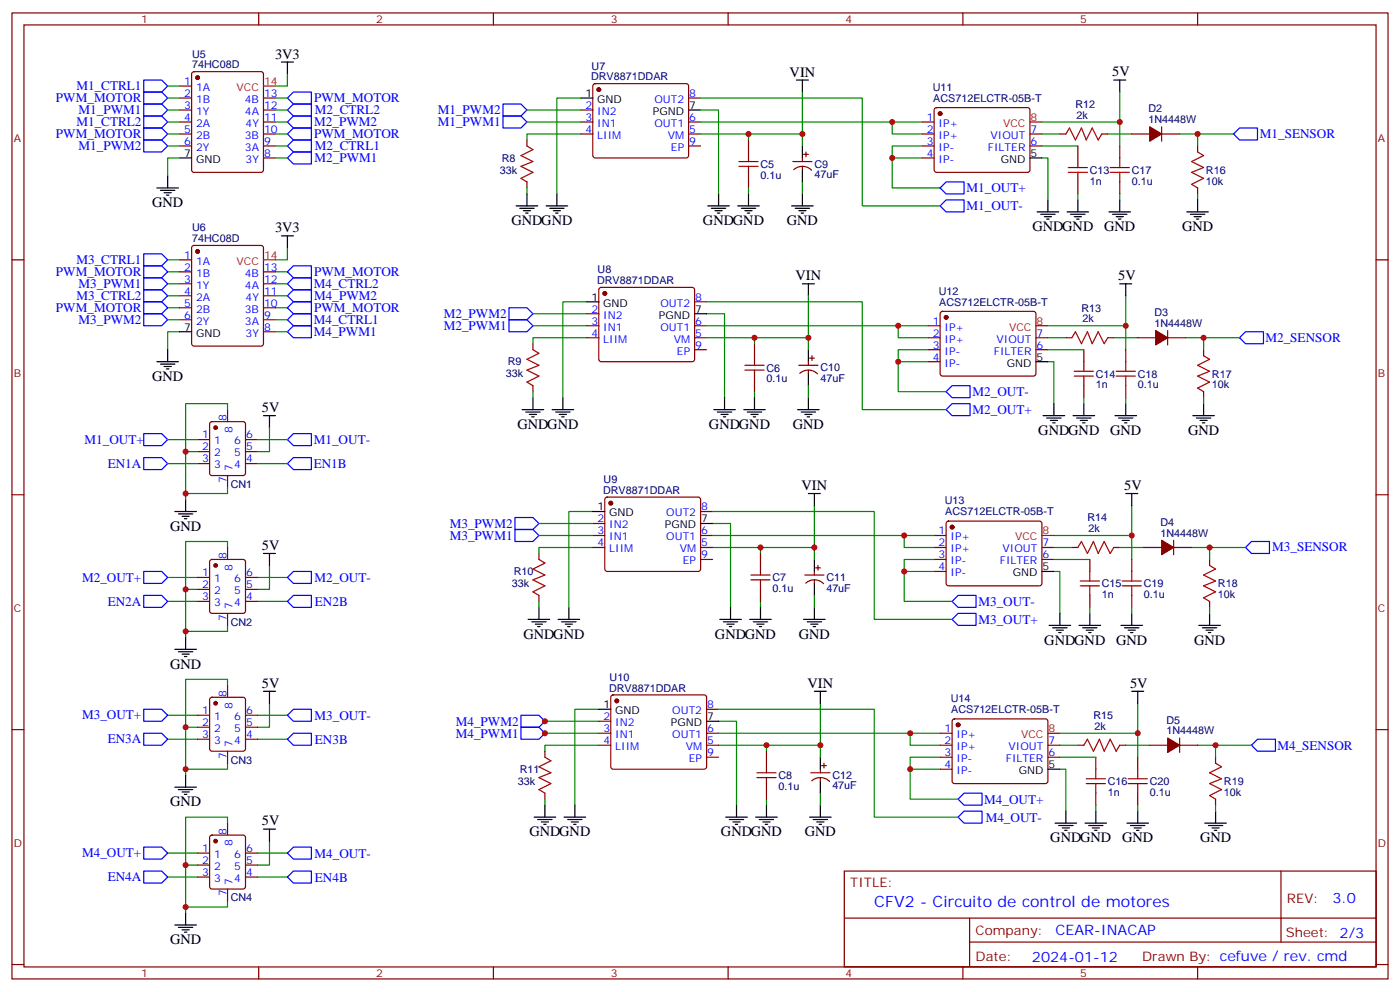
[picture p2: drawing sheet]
<svg xmlns="http://www.w3.org/2000/svg" width="412mm" height="292mm" viewBox="0 0 412 292" stroke-linecap="round" stroke-linejoin="round" font-family="sans-serif">
<g fill="none" stroke="#870000" stroke-width=".35">
<path d="M3.5 3.8h405.4v284.3h-405.4zM7.1 7.3h398.2v277.3h-398.2zM76.2 3.8v3.5M145.3 3.8v3.5M214.5 3.8v3.5M283.6 3.8v3.5M352.8 3.8v3.5M52.9 39.4h3.5M52.9 35.9h3.5M52.9 32.4h3.5M52.9 28.9h3.5M52.9 25.3h3.5"/>
<path d="M56.7 21.3l.4-.2h19.8l.5 .2 .2 .5v28.2l-.2 .5-.5 .2h-19.8l-.4-.2-.3-.5v-28.2zM77.6 39.4h3.5M77.6 35.9h3.5M77.6 32.4h3.5M77.6 28.9h3.5M171.1 39.4h3.5M171.1 35.9h3.5M171.1 32.4h3.5M174.9 24.8l.4-.2h26.8l.5 .2 .2 .5v20.5l-.2 .5-.5 .2h-26.8l-.5-.2-.2-.5v-20.5zM202.8 39.4h3.6M202.8 35.9h3.6M202.8 28.9h3.6"/>
<path d="M271.6 39.4h3.6M271.6 35.9h3.6M275.4 31.9l.5-.2h27.1l.4 .7-.1 17.9-.6 .4h-27.1l-.4-.7v-17.6zM303.4 39.4h3.5M312.2 39.4h1.8M324.6 39.4h1.7M333.4 39.4h5.3M342.2 39.4h5.3M342.2 37.3v4.3M52.9 43h3.5M77.6 43h3.5M77.6 46.5h3.5"/>
<path d="M155.2 41.2v1.8M155.2 53.6v1.7M202.8 43h3.6M220.5 41.2v3.5M220.5 51.8v3.5M233.5 47.6h5.7M233.8 49.9a3.8 3.8 0 0 1 5.3 .2M236.4 46.5v1.1M236.4 49v1M236.7 45.4h1.4M237.4 44.7v1.4M271.6 43h3.6"/>
<path d="M271.6 46.5h3.6M303.4 43h3.5M317.5 43v3.5M317.5 53.6v3.5M329.8 43v3.5M329.8 53.6v3.5M352.8 43v1.7M352.8 55.3v1.8M3.5 76.5h3.6M52.9 76.5h3.5M56.7 72.5l.4-.3h19.8l.5 .3 .2 .5v28.2l-.2 .5-.5 .2h-19.8l-.4-.3-.3-.4v-28.2zM405.3 76.5h3.6"/>
<path d="M52.9 80h3.5M52.9 83.5h3.5M52.9 87.1h3.5M52.9 90.6h3.5M52.9 94.1h3.5M77.6 80h3.5M77.6 83.5h3.5M77.6 87.1h3.5M77.6 90.6h3.5M77.6 94.1h3.5M77.6 97.6h3.5M172.9 92.4h3.5"/>
<path d="M172.9 95.9h3.5M172.9 99.4h3.5M176.6 84.8l.5-.2h26.8l.5 .2 .2 .5v20.5l-.2 .5-.5 .2h-26.8l-.5-.3-.2-.4v-20.5zM204.6 95.9h3.5M204.6 99.4h3.5M204.6 88.8h3.5M273.4 95.9h3.5M273.4 99.4h3.5M277.2 91.9l.4-.2h27.1l.5 .7-.1 17.9-.7 .4-27-.1-.5-.6v-17.6zM305.2 99.4h3.5M314 99.4h1.7M326.3 99.4h1.8"/>
<path d="M335.1 99.4h5.3M344 99.4h5.2M344 97.3v4.2M157 101.2v1.7M157 113.5v1.8M204.6 102.9h3.5M222.2 101.2v3.5M222.2 111.8v3.5M235.3 107.5h5.6M235.6 109.9a3.8 3.8 0 0 1 5.2 .2M238.1 106.5v1M238.1 108.9v1.1"/>
<path d="M238.5 105.4h1.4M239.2 104.7v1.4M273.4 102.9h3.5M273.4 106.5h3.5M305.2 102.9h3.5M319.3 102.9v3.6M319.3 113.5v3.6M331.6 102.9v3.6M331.6 113.5v3.6M354.5 102.9v1.8M354.5 115.3v1.8M58.2 129.4h3.5"/>
<path d="M58.2 132.9h3.5M58.2 136.5h3.5M62 124.3l.4-.2h9.2l.7 .4v14.8l-.4 .6-9.5 .1-.6-.5-.1-14.7zM67 120.6v3.5M67 140v3.5M72.3 129.4h3.5M72.3 132.9h3.5M72.3 136.5h3.5M3.5 145.6h3.6M174.6 154.1h3.6M174.6 157.6h3.6M178.4 146.5l.5-.2h26.8l.5 .2 .2 .5v20.5l-.3 .5-.4 .2h-26.8l-.5-.2-.2-.5v-20.5z"/>
<path d="M206.4 157.6h3.5M206.4 150.6h3.5M275.2 157.6h3.5M278.9 153.6l.5-.2h27.1l.4 .7v17.9l-.7 .4h-27.1l-.4-.7v-17.6zM345.7 159v4.3M405.3 145.6h3.6M58.2 170h3.5M58.2 173.5h3.5M58.2 177h3.5M62 164.9l.4-.2h9.2l.7 .4v14.7l-.4 .7-9.5 .1-.6-.5-.1-14.7zM67 161.1v3.6M72.3 170h3.5"/>
<path d="M72.3 173.5h3.5M72.3 177h3.5M158.7 162.9v1.8M158.7 175.3v1.7M174.6 161.1h3.6M206.4 161.1h3.5M206.4 164.7h3.5M224 162.9v3.5M224 173.5v3.5M237.1 169.3h5.6M237.4 171.6a3.8 3.8 0 0 1 5.2 .2M239.9 168.2v1.1"/>
<path d="M239.9 170.7v1M240.2 167.1h1.5M240.9 166.4v1.5M275.2 161.1h3.5M275.2 164.7h3.5M275.2 168.2h3.5M306.9 161.1h3.5M306.9 164.7h3.5M315.7 161.1h1.8M321 164.7v3.5M321 175.3v3.5M328.1 161.1h1.7"/>
<path d="M333.4 164.7v3.5M333.4 175.3v3.5M336.9 161.1h5.3M345.7 161.1h5.3M356.3 164.7v1.7M356.3 177v1.8M67 180.6v3.5M3.5 214.8h3.6M58.2 210.5h3.5M58.2 214.1h3.5M58.2 217.6h3.5M62 205.5l.4-.3h9.2l.7 .5v14.7l-.4 .7h-9.5l-.6-.4-.1-14.7z"/>
<path d="M67 201.7v3.5M72.3 210.5h3.5M72.3 214.1h3.5M72.3 217.6h3.5M176.4 212.3h3.5M176.4 215.8h3.5M176.4 219.4h3.5M180.2 204.7l.4-.2h26.8l.5 .2 .2 .5v20.5l-.2 .5-.5 .2h-26.8l-.5-.2-.2-.5v-20.5zM208.1 215.8h3.6M208.1 219.4h3.6M208.1 208.8h3.6M276.9 215.8h3.6"/>
<path d="M276.9 219.4h3.6M280.7 211.8l.5-.2 27 .1 .5 .6-.1 17.9-.6 .4h-27.1l-.4-.7v-17.6zM308.7 219.4h3.5M317.5 219.4h1.8M329.8 219.4h1.8M338.7 219.4h5.3M347.5 219.4h5.3M347.5 217.2v4.3M405.3 214.8h3.6M67 221.1v3.5M160.5 221.1v1.8M160.5 233.5v1.7"/>
<path d="M208.1 222.9h3.6M225.8 221.1v3.5M225.8 231.7v3.5M238.8 227.5h5.7M239.1 229.9a3.8 3.8 0 0 1 5.3 .1M241.7 226.4v1.1M241.7 228.9v1M242 225.4h1.4M242.7 224.6v1.5M276.9 222.9h3.6M276.9 226.4h3.6M308.7 222.9h3.5"/>
<path d="M322.8 222.9v3.5M322.8 233.5v3.5M335.1 222.9v3.5M335.1 233.5v3.5M358.1 222.9v1.7M358.1 235.2v1.8M58.2 251.1h3.5M58.2 254.6h3.5M58.2 258.2h3.5M62 246l.4-.2h9.2l.7 .4v14.8l-.4 .6-9.5 .1-.6-.5-.1-14.7zM67 242.3v3.5M72.3 251.1h3.5"/>
<path d="M72.3 254.6h3.5M72.3 258.2h3.5M248.7 256.4h156.6v28.2h-156.6zM377.3 256.4v20.9M67 261.7v3.5M248.7 270.2h156.5M285.6 277.3h119.6M285.6 270.2v14.2M3.5 283.9h3.6M76.2 284.6v3.5M145.3 284.6v3.5M214.5 284.6v3.5"/>
<path d="M283.6 284.6v3.5M352.8 284.6v3.5M405.3 283.9h3.6"/>
</g>
<g fill="none" stroke="#000" stroke-width=".35">
<path d="M82.9 18.3h3.5M84.7 18.3v3.5M171.1 28.9h3.5M202.8 32.4h3.6M234.6 23.6h3.5M236.4 23.6v3.5M328.1 23.6h3.5M329.8 23.6v3.5M46.2 55.3h6.4M47.3 56h4.2M48.3 56.7h2.1M49 57.4h.7"/>
<path d="M49.4 51.8v3.5M52.9 46.5h3.5M155.2 57.1v3.5M164 57.1v3.5M211.7 57.1v3.5M220.5 57.1v3.5M236.4 43v3.5M236.4 50v3.6M236.4 57.1v3.5M303.4 46.5h3.5M308.7 58.8v3.6M317.5 58.8v3.6"/>
<path d="M329.8 58.8v3.6M352.8 58.8v3.6M82.9 69.4h3.5M84.7 69.4v3.6M152 60.6h6.4M153.1 61.3h4.2M154.2 62h2.1M154.9 62.7h.7M160.9 60.6h6.3M161.9 61.3h4.3M163 62h2.1M163.7 62.7h.7"/>
<path d="M208.5 60.6h6.3M209.5 61.3h4.3M210.6 62h2.1M211.3 62.7h.7M217.3 60.6h6.4M218.4 61.3h4.2M219.4 62h2.1M220.1 62.7h.7M233.2 60.6h6.3M234.2 61.3h4.3M235.3 62h2.1M236 62.7h.7"/>
<path d="M305.5 62.4h6.4M306.6 63.1h4.2M307.6 63.8h2.1M308.3 64.5h.7M314.3 62.4h6.4M315.4 63.1h4.2M316.4 63.8h2.2M317.1 64.5h.8M326.7 62.4h6.3M327.7 63.1h4.3M328.8 63.8h2.1M329.5 64.5h.7"/>
<path d="M349.6 62.4h6.4M350.7 63.1h4.2M351.7 63.8h2.1M352.4 64.5h.7M52.9 97.6h3.5M172.9 88.8h3.5M204.6 92.4h3.5M236.4 83.5h3.5M238.1 83.5v3.6M329.8 83.5h3.6M331.6 83.5v3.6M46.2 106.5h6.4"/>
<path d="M47.3 107.2h4.2M48.3 107.9h2.1M49 108.6h.7M49.4 102.9v3.6M157 117.1v3.5M165.8 117.1v3.5M213.4 117.1v3.5M222.2 117.1v3.5M238.1 102.9v3.6M238.1 110v3.5M238.1 117.1v3.5M305.2 106.5h3.5"/>
<path d="M310.4 118.8v3.5M319.3 118.8v3.5M331.6 118.8v3.5M354.5 118.8v3.5M77.6 122.3h3.5M79.4 122.3v3.6M153.8 120.6h6.4M154.9 121.3h4.2M155.9 122h2.1M156.6 122.7h.7M162.6 120.6h6.4M163.7 121.3h4.2"/>
<path d="M164.7 122h2.2M165.5 122.7h.7M210.3 120.6h6.3M211.3 121.3h4.2M212.4 122h2.1M213.1 122.7h.7M219.1 120.6h6.3M220.1 121.3h4.3M221.2 122h2.1M221.9 122.7h.7M234.9 120.6h6.4M236 121.3h4.2"/>
<path d="M237.1 122h2.1M237.8 122.7h.7M307.3 122.3h6.3M308.3 123h4.3M309.4 123.8h2.1M310.1 124.5h.7M316.1 122.3h6.3M317.1 123h4.3M318.2 123.8h2.1M318.9 124.5h.7M328.4 122.3h6.4M329.5 123h4.2"/>
<path d="M330.6 123.8h2.1M331.3 124.5h.7M351.4 122.3h6.3M352.4 123h4.3M353.5 123.8h2.1M354.2 124.5h.7M51.5 150.6h6.4M52.6 151.3h4.2M53.6 152h2.1M54.3 152.7h.7M54.7 147v3.6M174.6 150.6h3.6"/>
<path d="M206.4 154.1h3.5M238.1 145.3h3.6M239.9 145.3v3.5M331.6 145.3h3.5M333.4 145.3v3.5M77.6 162.9h3.5M79.4 162.9v3.5M158.7 178.8v3.5M167.6 178.8v3.5M215.2 178.8v3.5M224 178.8v3.5M239.9 164.7v3.5"/>
<path d="M239.9 171.7v3.6M239.9 178.8v3.5M306.9 168.2h3.5M51.5 191.1h6.4M52.6 191.8h4.2M53.6 192.5h2.1M54.3 193.3h.7M54.7 187.6v3.5M155.6 182.3h6.3M156.6 183h4.3M157.7 183.7h2.1M158.4 184.4h.7"/>
<path d="M164.4 182.3h6.3M165.5 183h4.2M166.5 183.7h2.1M167.2 184.4h.7M212 182.3h6.4M213.1 183h4.2M214.1 183.7h2.2M214.8 184.4h.7M220.8 182.3h6.4M221.9 183h4.2M223 183.7h2.1M223.7 184.4h.7"/>
<path d="M236.7 182.3h6.4M237.8 183h4.2M238.8 183.7h2.1M239.5 184.4h.7M309 184.1h6.4M310.1 184.8h4.2M311.1 185.5h2.2M311.9 186.2h.7M312.2 180.6v3.5M317.9 184.1h6.3M318.9 184.8h4.2M320 185.5h2.1"/>
<path d="M320.7 186.2h.7M321 180.6v3.5M330.2 184.1h6.3M331.3 184.8h4.2M332.3 185.5h2.1M333 186.2h.7M333.4 180.6v3.5M353.1 184.1h6.4M354.2 184.8h4.2M355.2 185.5h2.2M356 186.2h.7M356.3 180.6v3.5"/>
<path d="M77.6 203.5h3.5M79.4 203.5v3.5M176.4 208.8h3.5M208.1 212.3h3.6M239.9 203.5h3.5M241.7 203.5v3.5M333.4 203.5h3.5M335.1 203.5v3.5M51.5 231.7h6.4M52.6 232.4h4.2M53.6 233.1h2.1M54.3 233.8h.7"/>
<path d="M54.7 228.2v3.5M160.5 237v3.5M169.3 237v3.5M217 237v3.5M225.8 237v3.5M241.7 222.9v3.5M241.7 229.9v3.6M241.7 237v3.5M308.7 226.4h3.5M314 238.8v3.5M322.8 238.8v3.5M335.1 238.8v3.5"/>
<path d="M358.1 238.8v3.5M77.6 244.1h3.5M79.4 244.1v3.5M157.3 240.5h6.4M158.4 241.2h4.2M159.5 241.9h2.1M160.2 242.6h.7M166.2 240.5h6.3M167.2 241.2h4.2M168.3 241.9h2.1M169 242.6h.7M213.8 240.5h6.3"/>
<path d="M214.8 241.2h4.3M215.9 241.9h2.1M216.6 242.6h.7M222.6 240.5h6.4M223.7 241.2h4.2M224.7 241.9h2.1M225.4 242.6h.7M238.5 240.5h6.3M239.5 241.2h4.3M240.6 241.9h2.1M241.3 242.6h.7M310.8 242.3h6.3"/>
<path d="M311.9 243h4.2M312.9 243.7h2.1M313.6 244.4h.7M319.6 242.3h6.4M320.7 243h4.2M321.7 243.7h2.1M322.4 244.4h.7M332 242.3h6.3M333 243h4.3M334.1 243.7h2.1M334.8 244.4h.7M354.9 242.3h6.3"/>
<path d="M356 243h4.2M357 243.7h2.1M357.7 244.4h.7M51.5 272.3h6.4M52.6 273h4.2M53.6 273.7h2.1M54.3 274.4h.7M54.7 268.7v3.6"/>
</g>
<g fill="none" stroke="#008700" stroke-width=".35">
<path d="M49.4 28.9h3.5M49.4 39.4h3.5M49.4 32.4h3.5M49.4 35.9h3.5M49.4 25.3h3.5M81.1 28.9h3.6M81.1 39.4h3.6M81.1 32.4h3.6M81.1 35.9h3.6M84.7 21.8v3.5h-3.6M155.2 32.4h15.9M155.2 35.9h15.9"/>
<path d="M171.1 39.4h-15.9v1.8M171.1 28.9h-7.1v28.2M206.4 32.4h5.3v24.7M206.4 28.9h47.6v31.7h22.9M206.4 35.9h65.2M220.5 39.4v1.8M236.4 27.1v12.3h-30M236.4 39.4v3.6M262.8 35.9v3.5h8.8M306.9 39.4h5.3M306.9 35.9h22.9M326.3 39.4h7.1"/>
<path d="M329.8 27.1v15.9M347.5 39.4h15.9M352.8 39.4v3.6M49.4 43h3.5M52.9 46.5h-3.5v5.3M81.1 46.5h3.6M81.1 43h3.6M155.2 55.3v1.8M220.5 55.3v1.8M236.4 53.6v3.5M262.8 46.5h8.8M271.6 43h-8.8v12.3h14.1"/>
<path d="M306.9 46.5h1.8v12.3M306.9 43h10.6M317.5 57.1v1.7M329.8 57.1v1.7M352.8 57.1v1.7M49.4 76.5h3.5M84.7 73v3.5h-3.6M49.4 90.6h3.5M49.4 80h3.5M49.4 83.5h3.5M49.4 87.1h3.5M49.4 94.1h3.5"/>
<path d="M52.9 97.6h-3.5v5.3M81.1 90.6h3.6M81.1 80h3.6M81.1 83.5h3.6M81.1 87.1h3.6M81.1 94.1h3.6M81.1 97.6h3.6M157 92.4h15.9M157 95.9h15.9M172.9 88.8h-7.1v28.3M172.9 99.4h-15.9v1.8M208.1 92.4h5.3v24.7"/>
<path d="M208.1 88.8h45.9v31.8h24.7M208.1 95.9h65.3M222.2 99.4v1.8M238.1 87.1v12.3h-30M238.1 99.4v3.5M264.6 95.9v3.5h8.8M308.7 95.9h22.9M308.7 99.4h5.3M328.1 99.4h7M331.6 87.1v15.8M349.2 99.4h15.9M354.5 99.4v3.5"/>
<path d="M157 115.3v1.8M222.2 115.3v1.8M238.1 113.5v3.6M264.6 106.5h8.8M273.4 102.9h-8.8v12.4h14.1M308.7 106.5h1.7v12.3M308.7 102.9h10.6M319.3 117.1v1.7M331.6 117.1v1.7M354.5 117.1v1.7M49.4 136.5h8.8M49.4 129.4h8.8"/>
<path d="M58.2 132.9h-3.5v14.1M67 120.6v-1.8h-12.3v14.1M75.8 136.5h8.9M75.8 129.4h8.9M79.4 125.9v7h-3.6M67 143.5v1.8h-12.3M158.7 157.6h15.9M158.7 154.1h15.9M174.6 150.6h-7v28.2M209.9 154.1h5.3v24.7M209.9 150.6h47.6v31.7h23M209.9 157.6h65.3"/>
<path d="M239.9 148.8v12.3h-30M266.3 157.6v3.5h8.9M310.4 157.6h23M333.4 148.8v15.9M49.4 170h8.8M49.4 177h8.8M58.2 173.5h-3.5v14.1M67 161.1v-1.7h-12.3v14.1M75.8 170h8.9M75.8 177h8.9M79.4 166.4v7.1h-3.6M158.7 177v1.8"/>
<path d="M174.6 161.1h-15.9v1.8M224 161.1v1.8M224 177v1.8M239.9 161.1v3.6M239.9 175.3v3.5M266.3 168.2h8.9M275.2 164.7h-8.9v12.3h14.2M310.4 168.2h1.8v12.4M310.4 161.1h5.3M310.4 164.7h10.6M321 178.8v1.8M329.8 161.1h7.1"/>
<path d="M333.4 178.8v1.8M351 161.1h15.9M356.3 161.1v3.6M356.3 178.8v1.8M67 184.1v1.7h-12.3M49.4 210.5h8.8M49.4 217.6h8.8M58.2 214.1h-3.5v14.1M67 201.7v-1.7h-12.3v14.1M75.8 210.5h8.9M75.8 217.6h8.9M79.4 207v7.1h-3.6"/>
<path d="M160.5 212.3h15.9M160.5 215.8h15.9M176.4 208.8h-7.1v28.2M176.4 219.4h-15.9v1.7M211.7 212.3h5.3v24.7M211.7 208.8h45.8v31.7h24.7M211.7 215.8h65.2M225.8 219.4v1.7M241.7 207v12.4h-30M241.7 219.4v3.5M268.1 215.8v3.6h8.8M312.2 215.8h22.9"/>
<path d="M312.2 219.4h5.3M331.6 219.4h7.1M335.1 207v15.9M352.8 219.4h15.9M358.1 219.4v3.5M67 224.6v1.8h-12.3M160.5 235.2v1.8M225.8 235.2v1.8M241.7 233.5v3.5M268.1 226.4h8.8M276.9 222.9h-8.8v12.3h14.1M312.2 226.4h1.8v12.4"/>
<path d="M312.2 222.9h10.6M322.8 237v1.8M335.1 237v1.8M358.1 237v1.8M49.4 251.1h8.8M49.4 258.2h8.8M58.2 254.6h-3.5v14.1M67 242.3v-1.8h-12.3v14.1M75.8 251.1h8.9M75.8 258.2h8.9M79.4 247.6v7h-3.6M67 265.2v1.8h-12.3"/>
</g>
<g fill="none" stroke="#00f" stroke-width=".35">
<path d="M42.3 34.1h5.3l1.8 1.8-1.8 1.8h-5.3zM42.3 23.6h5.3l1.8 1.7-1.8 1.8h-5.3zM42.3 27.1h5.3l1.8 1.8-1.8 1.7h-5.3zM42.3 37.7h5.3l1.8 1.7-1.8 1.8h-5.3zM42.3 30.6h5.3l1.8 1.8-1.8 1.7h-5.3zM84.7 39.4l1.7-1.7h5.3v3.5h-5.3zM86.4 30.6h5.3v3.5h-5.3l-1.7-1.7zM86.4 27.1h5.3v3.5h-5.3l-1.7-1.7zM86.4 34.1h5.3v3.6h-5.3l-1.7-1.8zM148.2 34.1h5.3l1.7 1.8-1.7 1.8h-5.3zM148.2 30.6h5.3l1.7 1.8-1.7 1.7h-5.3zM365.1 37.7h5.3v3.5h-5.3l-1.7-1.8z"/>
<path d="M42.3 41.2h5.3l1.8 1.8-1.8 1.7h-5.3zM84.7 43l1.7-1.8h5.3v3.5h-5.3zM86.4 44.7h5.3v3.6h-5.3l-1.7-1.8zM278.7 58.8h5.3v3.6h-5.3l-1.8-1.8zM278.7 53.6h5.3v3.5h-5.3l-1.8-1.8zM42.3 78.2h5.3l1.8 1.8-1.8 1.8h-5.3zM42.3 74.7h5.3l1.8 1.8-1.8 1.7h-5.3zM86.4 78.2h5.3v3.6h-5.3l-1.7-1.8zM42.3 92.4h5.3l1.8 1.7-1.8 1.8h-5.3zM42.3 81.8h5.3l1.8 1.7-1.8 1.8h-5.3zM42.3 88.8h5.3l1.8 1.8-1.8 1.8h-5.3zM42.3 85.3h5.3l1.8 1.8-1.8 1.7h-5.3z"/>
<path d="M84.7 87.1l1.7-1.8h5.3v3.5h-5.3zM84.7 90.6l1.7-1.8h5.3v3.6h-5.3zM84.7 83.5l1.7-1.7h5.3v3.5h-5.3zM84.7 94.1l1.7-1.7h5.3v3.5h-5.3zM86.4 95.9h5.3v3.5h-5.3l-1.7-1.8zM149.9 90.6h5.3l1.8 1.8-1.8 1.7h-5.3zM149.9 94.1h5.3l1.8 1.8-1.8 1.7h-5.3zM365.1 99.4l1.8-1.8h5.3v3.6h-5.3zM278.7 115.3l1.8-1.8h5.3v3.6h-5.3zM42.3 127.6h5.3l1.8 1.8-1.8 1.8h-5.3zM42.3 134.7h5.3l1.8 1.8-1.8 1.7h-5.3zM84.7 129.4l1.7-1.8h5.3v3.6h-5.3z"/>
<path d="M84.7 136.5l1.7-1.8h5.3v3.5h-5.3zM278.7 120.6l1.8-1.8h5.3v3.5h-5.3zM151.7 152.3h5.3l1.7 1.8-1.7 1.8h-5.3zM151.7 155.9h5.3l1.7 1.7-1.7 1.8h-5.3zM42.3 175.3h5.3l1.8 1.7-1.8 1.8h-5.3zM42.3 168.2h5.3l1.8 1.8-1.8 1.7h-5.3zM84.7 177l1.7-1.7h5.3v3.5h-5.3zM84.7 170l1.7-1.8h5.3v3.5h-5.3zM280.5 177l1.7-1.7h5.3v3.5h-5.3zM366.9 161.1l1.8-1.7h5.2v3.5h-5.2zM282.2 180.6h5.3v3.5h-5.3l-1.7-1.8zM42.3 215.8h5.3l1.8 1.8-1.8 1.8h-5.3z"/>
<path d="M42.3 208.8h5.3l1.8 1.7-1.8 1.8h-5.3zM84.7 217.6l1.7-1.8h5.3v3.6h-5.3zM84.7 210.5l1.7-1.7h5.3v3.5h-5.3zM153.5 210.5h5.2l1.8 1.8-1.8 1.8h-5.2zM153.5 214.1h5.2l1.8 1.7-1.8 1.8h-5.2zM368.7 219.4l1.7-1.8h5.3v3.5h-5.3zM282.2 235.2l1.8-1.7h5.3v3.5h-5.3zM42.3 256.4h5.3l1.8 1.8-1.8 1.7h-5.3zM42.3 249.3h5.3l1.8 1.8-1.8 1.8h-5.3zM84.7 258.2l1.7-1.8h5.3v3.5h-5.3zM86.4 249.3h5.3v3.6h-5.3l-1.7-1.8zM282.2 240.5l1.8-1.7h5.3v3.5h-5.3z"/>
</g>
<g fill="none" stroke="#a10000" stroke-width=".35">
<path d="M314 39.4l1-1.7 1.8 3.5 1.8-3.5 1.4 3.5 1.7-3.5 1.8 3.5 1.1-1.8M155.2 43l1.8 1-3.5 1.8 3.5 1.8-3.5 1.4 3.5 1.7-3.5 1.8 1.7 1.1M217.7 49h5.6M217.7 47.6h5.6M220.5 44.7v2.9M220.5 49v2.8M314.7 50.7h5.6M314.7 49.3h5.6M317.5 46.5v2.8M317.5 50.7v2.9M327 50.7h5.7M327 49.3h5.7"/>
<path d="M329.8 46.5v2.8M329.8 50.7v2.9M352.8 44.7l1.7 1.1-3.5 1.8 3.5 1.7-3.5 1.4 3.5 1.8-3.5 1.8 1.8 1M315.7 99.4l1.1-1.8 1.8 3.6 1.7-3.6 1.4 3.6 1.8-3.6 1.8 3.6 1-1.8M157 102.9l1.7 1.1-3.5 1.8 3.5 1.7-3.5 1.4 3.5 1.8-3.5 1.8 1.8 1M219.4 108.9h5.7M219.4 107.5h5.7M222.2 104.7v2.8M222.2 108.9v2.9M316.4 110.7h5.7M316.4 109.3h5.7M319.3 106.5v2.8"/>
<path d="M319.3 110.7v2.8M328.8 110.7h5.6M328.8 109.3h5.6M331.6 106.5v2.8M331.6 110.7v2.8M354.5 104.7l1.8 1.1-3.5 1.7 3.5 1.8-3.5 1.4 3.5 1.8-3.5 1.7 1.7 1.1M158.7 164.7l1.8 1-3.5 1.8 3.5 1.8-3.5 1.4 3.5 1.7-3.5 1.8 1.7 1.1M221.2 170.7h5.6M221.2 169.3h5.6M224 166.4v2.9M224 170.7v2.8M317.5 161.1l1.1-1.7 1.7 3.5 1.8-3.5 1.4 3.5 1.8-3.5 1.7 3.5 1.1-1.8"/>
<path d="M318.2 172.4h5.6M318.2 171h5.6M321 168.2v2.8M321 172.4v2.9M330.6 172.4h5.6M330.6 171h5.6M333.4 168.2v2.8M333.4 172.4v2.9M356.3 166.4l1.8 1.1-3.6 1.8 3.6 1.7-3.6 1.4 3.6 1.8-3.6 1.8 1.8 1M319.3 219.4l1-1.8 1.8 3.5 1.7-3.5 1.5 3.5 1.7-3.5 1.8 3.5 1-1.7M160.5 222.9l1.8 1-3.6 1.8 3.6 1.8-3.6 1.4 3.6 1.7-3.6 1.8 1.8 1.1M223 228.9h5.6"/>
<path d="M223 227.5h5.6M225.8 224.6v2.9M225.8 228.9v2.8M320 230.6h5.6M320 229.2h5.6M322.8 226.4v2.8M322.8 230.6v2.9M332.3 230.6h5.7M332.3 229.2h5.7M335.1 226.4v2.8M335.1 230.6v2.9M358.1 224.6l1.7 1.1-3.5 1.8 3.5 1.7-3.5 1.4 3.5 1.8-3.5 1.8 1.8 1"/>
</g>
<g fill="#870000" stroke="#870000" stroke-width=".35">
<path d="M338.7 37.3l3.5 2.1-3.5 2.2z"/>
<path d="M340.4 97.3l3.6 2.1-3.6 2.1z"/>
<path d="M342.2 159l3.5 2.1-3.5 2.2z"/>
<path d="M344 217.2l3.5 2.2-3.5 2.1z"/>
<circle cx="276.9" cy="33.4" r=".53"/>
<circle cx="176.4" cy="26.4" r=".53"/>
<circle cx="58.2" cy="22.9" r=".53"/>
<circle cx="178.2" cy="86.4" r=".53"/>
<circle cx="278.7" cy="93.4" r=".53"/>
<circle cx="179.9" cy="148.1" r=".53"/>
<circle cx="280.5" cy="155.2" r=".53"/>
<circle cx="181.7" cy="206.3" r=".53"/>
<circle cx="282.2" cy="213.4" r=".53"/>
<circle cx="58.2" cy="74" r=".53"/>
<circle cx="63.5" cy="125.9" r=".53"/>
<circle cx="63.5" cy="166.4" r=".53"/>
<circle cx="63.5" cy="207" r=".53"/>
<circle cx="63.5" cy="247.6" r=".53"/>
</g>
<path d="M77.6 25.3h3.5M303.4 35.9h3.5M77.6 76.5h3.5M305.2 95.9h3.5M306.9 157.6h3.5M308.7 215.8h3.5" fill="none" stroke="#f00" stroke-width=".35"/>
<g fill="#c00">
<circle cx="264.6" cy="106.5" r=".88"/>
<circle cx="266.3" cy="168.2" r=".88"/>
<circle cx="268.1" cy="226.4" r=".88"/>
<circle cx="160.5" cy="212.3" r=".88"/>
<circle cx="160.5" cy="215.8" r=".88"/>
<circle cx="220.5" cy="39.4" r=".88"/>
<circle cx="329.8" cy="35.9" r=".88"/>
<circle cx="352.8" cy="39.4" r=".88"/>
<circle cx="222.3" cy="99.4" r=".88"/>
<circle cx="354.5" cy="99.4" r=".88"/>
<circle cx="356.3" cy="161.1" r=".88"/>
<circle cx="268.1" cy="215.8" r=".88"/>
<circle cx="266.3" cy="157.6" r=".88"/>
<circle cx="264.6" cy="95.9" r=".88"/>
<circle cx="358.1" cy="219.4" r=".88"/>
<circle cx="335.1" cy="215.8" r=".88"/>
<circle cx="333.4" cy="157.6" r=".88"/>
<circle cx="331.6" cy="95.9" r=".88"/>
<circle cx="225.8" cy="219.4" r=".88"/>
<circle cx="224" cy="161.1" r=".88"/>
<circle cx="262.8" cy="35.9" r=".88"/>
<circle cx="262.8" cy="46.5" r=".88"/>
<circle cx="54.7" cy="145.3" r=".88"/>
<circle cx="54.7" cy="132.9" r=".88"/>
<circle cx="54.7" cy="173.5" r=".88"/>
<circle cx="54.7" cy="185.8" r=".88"/>
<circle cx="54.7" cy="214.1" r=".88"/>
<circle cx="54.7" cy="226.4" r=".88"/>
<circle cx="54.7" cy="254.6" r=".88"/>
<circle cx="54.7" cy="267" r=".88"/>
<circle cx="241.7" cy="219.4" r=".88"/>
<circle cx="239.9" cy="161.1" r=".88"/>
<circle cx="238.1" cy="99.4" r=".88"/>
<circle cx="236.4" cy="39.4" r=".88"/>
</g>
<text font-size="4.6" fill="#00f" x="257.5" y="267">CFV2 - Circuito de control de motores</text>
<g font-size="4.2">
<text x="81" y="17.2">3V3</text>
<text x="232.6" y="22.5">VIN</text>
<text x="327.6" y="22.5">5V</text>
<text x="44.8" y="61">GND</text>
<text x="81" y="68.4">3V3</text>
<text x="150.6" y="66.3">GNDGND</text>
<text x="207.1" y="66.3">GNDGND</text>
<text x="231.8" y="66.3">GND</text>
<text x="304.1" y="68">GNDGND</text>
<text x="325.3" y="68">GND</text>
<text x="348.2" y="68">GND</text>
<text x="234.4" y="82.5">VIN</text>
<text x="329.4" y="82.5">5V</text>
<text x="44.8" y="112.1">GND</text>
<text x="77.1" y="121.3">5V</text>
<text x="152.4" y="126.2">GNDGND</text>
<text x="208.8" y="126.2">GNDGND</text>
<text x="233.5" y="126.2">GND</text>
<text x="305.9" y="128">GNDGND</text>
<text x="327" y="128">GND</text>
<text x="350" y="128">GND</text>
<text x="236.1" y="144.2">VIN</text>
<text x="331.1" y="144.2">5V</text>
<text x="50.1" y="156.2">GND</text>
<text x="77.1" y="161.8">5V</text>
<text x="154.2" y="188">GNDGND</text>
<text x="210.6" y="188">GNDGND</text>
<text x="235.3" y="188">GND</text>
<text x="307.6" y="189.7">GNDGND</text>
<text x="328.8" y="189.7">GND</text>
<text x="351.7" y="189.7">GND</text>
<text x="50.1" y="196.8">GND</text>
<text x="77.1" y="202.4">5V</text>
<text x="237.9" y="202.4">VIN</text>
<text x="332.9" y="202.4">5V</text>
<text x="50.1" y="237.3">GND</text>
<text x="77.1" y="243">5V</text>
<text x="155.9" y="246.2">GNDGND</text>
<text x="212.4" y="246.2">GNDGND</text>
<text x="237.1" y="246.2">GND</text>
<text x="309.4" y="247.9">GNDGND</text>
<text x="330.6" y="247.9">GND</text>
<text x="353.5" y="247.9">GND</text>
<text x="50.1" y="277.9">GND</text>
</g>
<g font-size="4.2" fill="#00f">
<text x="392.5" y="265.7">3.0</text>
<text x="310.9" y="275.2">CEAR-INACAP</text>
<text x="304" y="283">2024-01-12</text>
</g>
<g font-size="3.9" fill="#00f">
<text x="22.5" y="26.6">M1_CTRL1</text>
<text x="16.5" y="30.1">PWM_MOTOR</text>
<text x="23.1" y="33.7">M1_PWM1</text>
<text x="92.5" y="30">PWM_MOTOR</text>
<text x="92.7" y="33.5">M2_CTRL2</text>
<text x="129" y="33.6">M1_PWM2</text>
<text x="16.5" y="40.7">PWM_MOTOR</text>
<text x="22.5" y="37.2">M1_CTRL2</text>
<text x="92.5" y="40.6">PWM_MOTOR</text>
<text x="92.5" y="37.1">M2_PWM2</text>
<text x="129" y="37.2">M1_PWM1</text>
<text x="371.1" y="40.6">M1_SENSOR</text>
<text x="23.1" y="44.2">M1_PWM2</text>
<text x="92.6" y="47.7">M2_PWM1</text>
<text x="92.7" y="44.2">M2_CTRL1</text>
<text x="284.7" y="56.5">M1_OUT+</text>
<text x="284.7" y="61.8">M1_OUT-</text>
<text x="22.5" y="77.7">M3_CTRL1</text>
<text x="16.5" y="81.3">PWM_MOTOR</text>
<text x="92.5" y="81.2">PWM_MOTOR</text>
<text x="22.5" y="88.3">M3_CTRL2</text>
<text x="23.1" y="84.8">M3_PWM1</text>
<text x="92.4" y="84.9">M4_CTRL2</text>
<text x="92.5" y="88.2">M4_PWM2</text>
<text x="16.5" y="91.8">PWM_MOTOR</text>
<text x="23.1" y="95.4">M3_PWM2</text>
<text x="92.4" y="95.5">M4_CTRL1</text>
<text x="92.5" y="91.8">PWM_MOTOR</text>
<text x="130.7" y="93.7">M2_PWM2</text>
<text x="92.4" y="99">M4_PWM1</text>
<text x="130.7" y="97.2">M2_PWM1</text>
<text x="372.8" y="100.7">M2_SENSOR</text>
<text x="286.5" y="116.6">M2_OUT-</text>
<text x="286.5" y="121.9">M2_OUT+</text>
<text x="24.9" y="130.8">M1_OUT+</text>
<text x="92.4" y="130.6">M1_OUT-</text>
<text x="31.7" y="137.7">EN1A</text>
<text x="92.4" y="137.8">EN1B</text>
<text x="132.5" y="155.4">M3_PWM2</text>
<text x="132.5" y="158.9">M3_PWM1</text>
<text x="374.7" y="162.3">M3_SENSOR</text>
<text x="24.2" y="171.2">M2_OUT+</text>
<text x="92.7" y="171.5">M2_OUT-</text>
<text x="31.7" y="178.2">EN2A</text>
<text x="92.8" y="178.5">EN2B</text>
<text x="288.2" y="178.4">M3_OUT-</text>
<text x="288.2" y="183.7">M3_OUT+</text>
<text x="24.2" y="211.8">M3_OUT+</text>
<text x="92.7" y="212">M3_OUT-</text>
<text x="134.2" y="213.6">M4_PWM2</text>
<text x="31.7" y="218.8">EN3A</text>
<text x="92.8" y="219.1">EN3B</text>
<text x="134.2" y="217.1">M4_PWM1</text>
<text x="376.3" y="220.7">M4_SENSOR</text>
<text x="289.9" y="236.6">M4_OUT+</text>
<text x="290.4" y="241.8">M4_OUT-</text>
<text x="24.2" y="252.3">M4_OUT+</text>
<text x="92.7" y="252.6">M4_OUT-</text>
<text x="31.7" y="259.4">EN4A</text>
<text x="92.8" y="259.7">EN4B</text>
</g>
<g font-size="3.9" fill="#800">
<text x="250.5" y="261">TITLE:</text>
<text x="379.1" y="265.7">REV:</text>
<text x="287.4" y="275.2">Company:</text>
<text x="378.7" y="275.8">Sheet: 2/3</text>
<text x="287.4" y="282.9">Date:</text>
<text x="336.4" y="282.9">Drawn By: cefuve / rev. cmd</text>
</g>
<g font-size="3.2" fill="#800">
<text x="41.6" y="6.8">1</text>
<text x="110.8" y="6.8">2</text>
<text x="179.9" y="6.8">3</text>
<text x="249.1" y="6.8">4</text>
<text x="318.2" y="6.8">5</text>
<text x="4.1" y="41.9">A</text>
<text x="405.9" y="41.9">A</text>
<text x="4.1" y="111.1">B</text>
<text x="405.9" y="111.1">B</text>
<text x="4.1" y="180.2">C</text>
<text x="405.9" y="180.2">C</text>
<text x="4.1" y="249.3">D</text>
<text x="405.9" y="249.3">D</text>
<text x="41.6" y="287.6">1</text>
<text x="110.8" y="287.6">2</text>
<text x="179.9" y="287.6">3</text>
<text x="249.1" y="287.6">4</text>
<text x="318.2" y="287.6">5</text>
</g>
<g font-size="3.2" fill="#000080">
<text x="56.6" y="17">U5</text>
<text x="56.6" y="20.1">74HC08D</text>
<text x="174.1" y="23.7">DRV8871DDAR</text>
<text x="174.3" y="20.5">U7</text>
<text x="274.8" y="26.8">U11</text>
<text x="274.9" y="30">ACS712ELCTR-05B-T</text>
<text x="316.8" y="31.8">R12</text>
<text x="317.1" y="34.9">2k</text>
<text x="338.3" y="33.1">D2</text>
<text x="338.3" y="36.3">1N4448W</text>
<text x="147.8" y="47.6">R8</text>
<text x="147.3" y="51.1">33k</text>
<text x="224" y="52.6">0.1u</text>
<text x="224" y="49.4">C5</text>
<text x="239.9" y="52.5">47uF</text>
<text x="239.9" y="49.4">C9</text>
<text x="321" y="51.2">C13</text>
<text x="333.4" y="51.2">C17</text>
<text x="355.2" y="51.2">R16</text>
<text x="321" y="54.4">1n</text>
<text x="333.4" y="54.4">0.1u</text>
<text x="355.2" y="54.3">10k</text>
<text x="56.6" y="68.1">U6</text>
<text x="56.6" y="71.3">74HC08D</text>
<text x="175.9" y="83.6">DRV8871DDAR</text>
<text x="176" y="80.5">U8</text>
<text x="276.6" y="86.8">U12</text>
<text x="276.7" y="89.9">ACS712ELCTR-05B-T</text>
<text x="318.6" y="91.7">R13</text>
<text x="318.9" y="94.9">2k</text>
<text x="340.1" y="93.1">D3</text>
<text x="340.1" y="96.2">1N4448W</text>
<text x="149.6" y="107.6">R9</text>
<text x="149" y="111.1">33k</text>
<text x="225.8" y="112.6">0.1u</text>
<text x="225.8" y="109.4">C6</text>
<text x="241.7" y="112.4">47uF</text>
<text x="241.7" y="109.3">C10</text>
<text x="322.8" y="111.1">C14</text>
<text x="335.1" y="111.1">C18</text>
<text x="357" y="111.1">R17</text>
<text x="322.8" y="114.3">1n</text>
<text x="335.1" y="114.3">0.1u</text>
<text x="357" y="114.3">10k</text>
<text x="68" y="143.6">CN1</text>
<text x="177.8" y="142.2">U9</text>
<text x="177.6" y="145.4">DRV8871DDAR</text>
<text x="278.3" y="148.5">U13</text>
<text x="278.4" y="151.7">ACS712ELCTR-05B-T</text>
<text x="320.3" y="153.5">R14</text>
<text x="341.9" y="154.8">D4</text>
<text x="320.6" y="156.6">2k</text>
<text x="341.9" y="158">1N4448W</text>
<text x="150.8" y="172.8">33k</text>
<text x="151.4" y="169.3">R10</text>
<text x="227.5" y="171.1">C7</text>
<text x="243.4" y="171.1">C11</text>
<text x="324.6" y="172.9">C15</text>
<text x="336.9" y="172.9">C19</text>
<text x="358.8" y="172.9">R18</text>
<text x="227.5" y="174.3">0.1u</text>
<text x="243.4" y="174.2">47uF</text>
<text x="324.6" y="176.1">1n</text>
<text x="336.9" y="176.1">0.1u</text>
<text x="358.8" y="176.1">10k</text>
<text x="68" y="184.2">CN2</text>
<text x="179.4" y="203.6">DRV8871DDAR</text>
<text x="179.6" y="200.4">U10</text>
<text x="280.1" y="206.7">U14</text>
<text x="280.2" y="209.9">ACS712ELCTR-05B-T</text>
<text x="322.1" y="211.7">R15</text>
<text x="322.4" y="214.9">2k</text>
<text x="343.6" y="213">D5</text>
<text x="343.6" y="216.2">1N4448W</text>
<text x="68" y="224.8">CN3</text>
<text x="153.1" y="227.5">R11</text>
<text x="152.6" y="231.1">33k</text>
<text x="229.3" y="232.5">0.1u</text>
<text x="229.3" y="229.3">C8</text>
<text x="245.2" y="232.4">47uF</text>
<text x="245.2" y="229.3">C12</text>
<text x="326.3" y="231.1">C16</text>
<text x="338.7" y="231.1">C20</text>
<text x="360.5" y="231.1">R19</text>
<text x="326.3" y="234.3">1n</text>
<text x="338.7" y="234.3">0.1u</text>
<text x="360.5" y="234.3">10k</text>
<text x="68" y="265.3">CN4</text>
</g>
<g font-size="3.2" fill="#00f">
<text x="54.3" y="25">1</text>
<text x="54.3" y="28.5">2</text>
<text x="57.7" y="26.7">1A</text>
<text x="77.8" y="28.5">13</text>
<text x="203" y="28.5">8</text>
<text x="54.3" y="32">3</text>
<text x="54.3" y="35.6">4</text>
<text x="57.7" y="30.3">1B</text>
<text x="57.7" y="33.8">1Y</text>
<text x="72.1" y="30.3">4B</text>
<text x="72.1" y="33.8">4A</text>
<text x="77.8" y="35.6">11</text>
<text x="77.8" y="32">12</text>
<text x="172.4" y="32">2</text>
<text x="172.4" y="35.6">3</text>
<text x="175.9" y="33.8">IN2</text>
<text x="192.8" y="30.3">OUT2</text>
<text x="203" y="35.6">6</text>
<text x="273" y="35.6">1</text>
<text x="54.3" y="39.1">5</text>
<text x="57.7" y="37.3">2A</text>
<text x="57.7" y="40.9">2B</text>
<text x="72.1" y="40.9">3B</text>
<text x="72.3" y="37.3">4Y</text>
<text x="77.8" y="39.1">10</text>
<text x="172.4" y="39.1">4</text>
<text x="175.9" y="37.3">IN1</text>
<text x="175.9" y="40.9">LIIM</text>
<text x="192.8" y="37.3">OUT1</text>
<text x="196.7" y="40.9">VM</text>
<text x="203" y="39.1">5</text>
<text x="273" y="39.1">2</text>
<text x="276.5" y="37.3">IP+</text>
<text x="276.5" y="40.9">IP+</text>
<text x="291.8" y="40.9">VIOUT</text>
<text x="303.6" y="39.1">7</text>
<text x="54.3" y="42.6">6</text>
<text x="57.7" y="44.4">2Y</text>
<text x="72.1" y="44.4">3A</text>
<text x="72.3" y="47.9">3Y</text>
<text x="77.8" y="46.1">8</text>
<text x="77.8" y="42.6">9</text>
<text x="197.6" y="44.4">EP</text>
<text x="203" y="42.6">9</text>
<text x="273" y="42.6">3</text>
<text x="273" y="46.1">4</text>
<text x="276.5" y="44.4">IP-</text>
<text x="276.5" y="47.9">IP-</text>
<text x="291" y="44.4">FILTER</text>
<text x="303.6" y="42.6">6</text>
<text x="54.3" y="76.1">1</text>
<text x="57.7" y="77.9">1A</text>
<text x="54.3" y="79.7">2</text>
<text x="54.3" y="83.2">3</text>
<text x="57.7" y="81.4">1B</text>
<text x="72.1" y="81.4">4B</text>
<text x="77.8" y="83.2">12</text>
<text x="77.8" y="79.7">13</text>
<text x="54.3" y="86.7">4</text>
<text x="57.7" y="84.9">1Y</text>
<text x="57.7" y="88.5">2A</text>
<text x="72.1" y="84.9">4A</text>
<text x="72.3" y="88.5">4Y</text>
<text x="77.8" y="86.7">11</text>
<text x="204.8" y="88.5">8</text>
<text x="54.3" y="90.2">5</text>
<text x="54.3" y="93.8">6</text>
<text x="57.7" y="92">2B</text>
<text x="57.7" y="95.5">2Y</text>
<text x="72.1" y="92">3B</text>
<text x="72.1" y="95.5">3A</text>
<text x="77.8" y="93.8">9</text>
<text x="77.8" y="90.2">10</text>
<text x="174.2" y="92">2</text>
<text x="174.2" y="95.5">3</text>
<text x="177.7" y="93.8">IN2</text>
<text x="194.5" y="90.2">OUT2</text>
<text x="204.8" y="95.5">6</text>
<text x="274.7" y="95.5">1</text>
<text x="72.3" y="99.1">3Y</text>
<text x="77.8" y="97.3">8</text>
<text x="174.2" y="99.1">4</text>
<text x="177.7" y="97.3">IN1</text>
<text x="177.7" y="100.8">LIIM</text>
<text x="194.5" y="97.3">OUT1</text>
<text x="198.5" y="100.8">VM</text>
<text x="204.8" y="99.1">5</text>
<text x="274.7" y="99.1">2</text>
<text x="278.2" y="97.3">IP+</text>
<text x="278.2" y="100.8">IP+</text>
<text x="293.6" y="100.8">VIOUT</text>
<text x="305.3" y="99.1">7</text>
<text x="199.4" y="104.4">EP</text>
<text x="204.8" y="102.6">9</text>
<text x="274.7" y="102.6">3</text>
<text x="274.7" y="106.1">4</text>
<text x="278.2" y="104.4">IP-</text>
<text x="278.2" y="107.9">IP-</text>
<text x="292.8" y="104.4">FILTER</text>
<text x="305.3" y="102.6">6</text>
<text x="66.7" y="123.9" transform="rotate(-90 66.7 123.9)">8</text>
<text x="59.5" y="129">1</text>
<text x="63" y="130.8">1</text>
<text x="68.4" y="127.4" transform="rotate(-90 68.4 127.4)">8</text>
<text x="69" y="130.8">6</text>
<text x="72.5" y="129">6</text>
<text x="59.5" y="132.6">2</text>
<text x="59.5" y="136.1">3</text>
<text x="63" y="134.3">2</text>
<text x="63" y="137.9">3</text>
<text x="69" y="137.9">4</text>
<text x="69" y="134.3">5</text>
<text x="72.5" y="136.1">4</text>
<text x="72.5" y="132.6">5</text>
<text x="66.7" y="142.2" transform="rotate(-90 66.7 142.2)">7</text>
<text x="68.4" y="138.7" transform="rotate(-90 68.4 138.7)">7</text>
<text x="176" y="153.7">2</text>
<text x="179.5" y="155.5">IN2</text>
<text x="196.3" y="152">OUT2</text>
<text x="206.6" y="150.2">8</text>
<text x="176" y="157.3">3</text>
<text x="176" y="160.8">4</text>
<text x="179.5" y="159">IN1</text>
<text x="196.3" y="159">OUT1</text>
<text x="206.6" y="160.8">5</text>
<text x="206.6" y="157.3">6</text>
<text x="276.5" y="157.3">1</text>
<text x="276.5" y="160.8">2</text>
<text x="280" y="159">IP+</text>
<text x="307.1" y="160.8">7</text>
<text x="66.7" y="164.5" transform="rotate(-90 66.7 164.5)">8</text>
<text x="68.4" y="168" transform="rotate(-90 68.4 168)">8</text>
<text x="179.5" y="162.6">LIIM</text>
<text x="200.2" y="162.6">VM</text>
<text x="201.1" y="166.1">EP</text>
<text x="206.6" y="164.3">9</text>
<text x="276.5" y="164.3">3</text>
<text x="276.5" y="167.9">4</text>
<text x="280" y="162.6">IP+</text>
<text x="280" y="166.1">IP-</text>
<text x="294.5" y="166.1">FILTER</text>
<text x="295.3" y="162.6">VIOUT</text>
<text x="307.1" y="164.3">6</text>
<text x="59.5" y="169.6">1</text>
<text x="59.5" y="173.1">2</text>
<text x="63" y="171.4">1</text>
<text x="69" y="171.4">6</text>
<text x="72.5" y="173.1">5</text>
<text x="72.5" y="169.6">6</text>
<text x="280" y="169.6">IP-</text>
<text x="59.5" y="176.7">3</text>
<text x="63" y="174.9">2</text>
<text x="63" y="178.4">3</text>
<text x="68.4" y="179.2" transform="rotate(-90 68.4 179.2)">7</text>
<text x="69" y="178.4">4</text>
<text x="69" y="174.9">5</text>
<text x="72.5" y="176.7">4</text>
<text x="66.7" y="182.7" transform="rotate(-90 66.7 182.7)">7</text>
<text x="66.7" y="205.1" transform="rotate(-90 66.7 205.1)">8</text>
<text x="68.4" y="208.6" transform="rotate(-90 68.4 208.6)">8</text>
<text x="208.3" y="208.4">8</text>
<text x="59.5" y="210.2">1</text>
<text x="59.5" y="213.7">2</text>
<text x="63" y="211.9">1</text>
<text x="63" y="215.5">2</text>
<text x="69" y="215.5">5</text>
<text x="69" y="211.9">6</text>
<text x="72.5" y="213.7">5</text>
<text x="72.5" y="210.2">6</text>
<text x="177.7" y="211.9">2</text>
<text x="177.7" y="215.5">3</text>
<text x="181.2" y="213.7">IN2</text>
<text x="198" y="210.2">OUT2</text>
<text x="208.3" y="215.5">6</text>
<text x="278.3" y="215.5">1</text>
<text x="59.5" y="217.2">3</text>
<text x="63" y="219">3</text>
<text x="68.4" y="219.8" transform="rotate(-90 68.4 219.8)">7</text>
<text x="69" y="219">4</text>
<text x="72.5" y="217.2">4</text>
<text x="177.7" y="219">4</text>
<text x="181.2" y="217.2">IN1</text>
<text x="181.2" y="220.8">LIIM</text>
<text x="198" y="217.2">OUT1</text>
<text x="202" y="220.8">VM</text>
<text x="208.3" y="219">5</text>
<text x="278.3" y="219">2</text>
<text x="281.8" y="217.2">IP+</text>
<text x="281.8" y="220.8">IP+</text>
<text x="297.1" y="220.8">VIOUT</text>
<text x="308.9" y="219">7</text>
<text x="66.7" y="223.3" transform="rotate(-90 66.7 223.3)">7</text>
<text x="202.9" y="224.3">EP</text>
<text x="208.3" y="222.5">9</text>
<text x="278.3" y="222.5">3</text>
<text x="278.3" y="226.1">4</text>
<text x="281.8" y="224.3">IP-</text>
<text x="281.8" y="227.8">IP-</text>
<text x="296.3" y="224.3">FILTER</text>
<text x="308.9" y="222.5">6</text>
<text x="66.7" y="245.6" transform="rotate(-90 66.7 245.6)">8</text>
<text x="59.5" y="250.8">1</text>
<text x="68.4" y="249.1" transform="rotate(-90 68.4 249.1)">8</text>
<text x="72.5" y="250.8">6</text>
<text x="59.5" y="254.3">2</text>
<text x="59.5" y="257.8">3</text>
<text x="63" y="252.5">1</text>
<text x="63" y="256">2</text>
<text x="69" y="256">5</text>
<text x="69" y="252.5">6</text>
<text x="72.5" y="257.8">4</text>
<text x="72.5" y="254.3">5</text>
<text x="63" y="259.6">3</text>
<text x="66.7" y="263.9" transform="rotate(-90 66.7 263.9)">7</text>
<text x="68.4" y="260.4" transform="rotate(-90 68.4 260.4)">7</text>
<text x="69" y="259.6">4</text>
</g>
<g font-size="3.2" fill="#f00">
<text x="69.7" y="26.7">VCC</text>
<text x="77.8" y="25">14</text>
<text x="303.6" y="35.6">8</text>
<text x="295.5" y="37.3">VCC</text>
<text x="69.7" y="77.9">VCC</text>
<text x="77.8" y="76.1">14</text>
<text x="305.3" y="95.5">8</text>
<text x="297.2" y="97.3">VCC</text>
<text x="299" y="159">VCC</text>
<text x="307.1" y="157.3">8</text>
<text x="308.9" y="215.5">8</text>
<text x="300.8" y="217.2">VCC</text>
</g>
<g font-size="3.2">
<text x="172.4" y="28.5">1</text>
<text x="175.9" y="30.3">GND</text>
<text x="192.3" y="33.8">PGND</text>
<text x="203" y="32">7</text>
<text x="54.3" y="46.1">7</text>
<text x="57.7" y="47.9">GND</text>
<text x="294.8" y="47.9">GND</text>
<text x="303.6" y="46.1">5</text>
<text x="174.2" y="88.5">1</text>
<text x="177.7" y="90.2">GND</text>
<text x="194.1" y="93.8">PGND</text>
<text x="204.8" y="92">7</text>
<text x="54.3" y="97.3">7</text>
<text x="57.7" y="99.1">GND</text>
<text x="296.6" y="107.9">GND</text>
<text x="305.3" y="106.1">5</text>
<text x="176" y="150.2">1</text>
<text x="179.5" y="152">GND</text>
<text x="195.9" y="155.5">PGND</text>
<text x="206.6" y="153.7">7</text>
<text x="307.1" y="167.9">5</text>
<text x="298.3" y="169.6">GND</text>
<text x="177.7" y="208.4">1</text>
<text x="181.2" y="210.2">GND</text>
<text x="197.6" y="213.7">PGND</text>
<text x="208.3" y="211.9">7</text>
<text x="300.1" y="227.8">GND</text>
<text x="308.9" y="226.1">5</text>
</g>
</svg>
